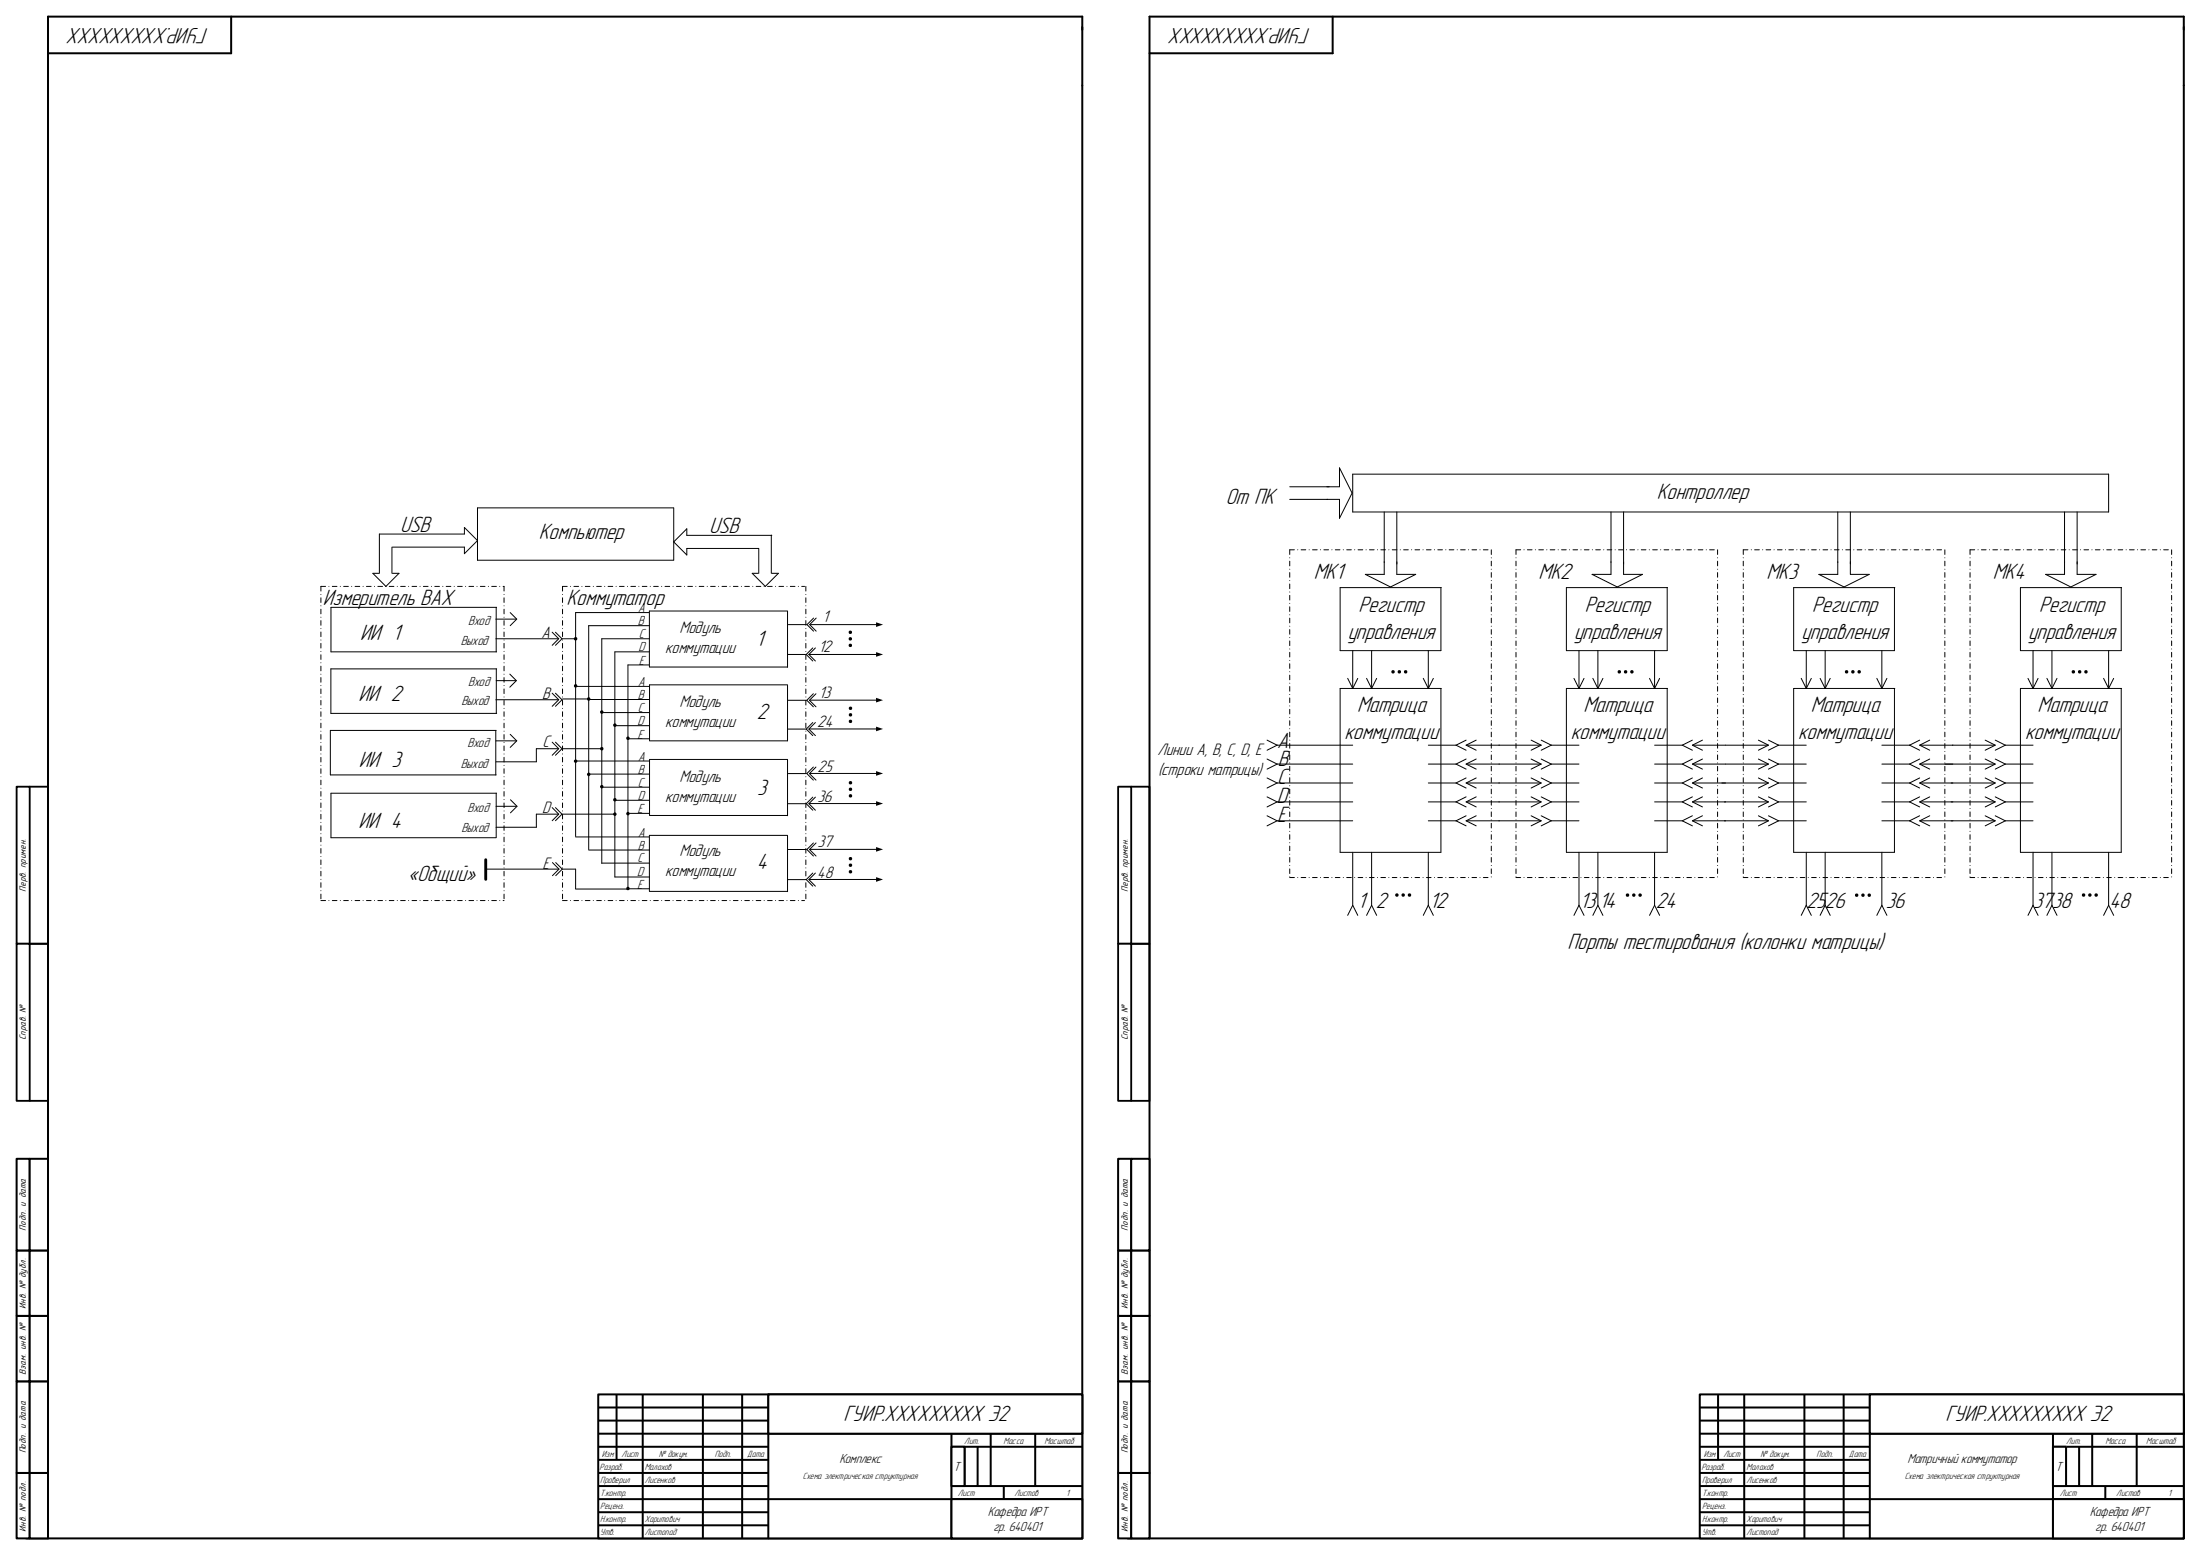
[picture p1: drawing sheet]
<svg xmlns="http://www.w3.org/2000/svg" width="841mm" height="594mm" viewBox="0 0 841 594" stroke-linecap="round" stroke-linejoin="round" font-family="sans-serif">
<path d="M10 587.6h403.6v-581.2h-395.2v581.3" fill="none" stroke="#000" stroke-width=".76"/>
<path d="M228.6 532.6h185v55h-185z" fill-rule="evenodd" fill="#fff"/>
<path d="M228.6 532.6h185v55h-185zM293.6 532.6v55.1M293.6 547.6h120M363.7 547.6v40M293.8 572.7h119.8" fill="none" stroke="#000" stroke-width=".76"/>
<g fill="none" stroke="#000" stroke-width=".76" stroke-linecap="butt">
<path d="M228.6 537.7h65M235.6 532.6v25M245.6 532.6v55.1M268.7 532.6v55.1M283.7 532.6v55.1M228.6 552.7h65M228.6 557.6h65M228.6 542.6h65M228.6 547.6h65M363.7 552.7h49.9M368.6 552.7v15M373.7 552.7v15"/>
<path d="M378.7 547.6v20M395.7 547.6v20M228.6 567.7h65M228.6 562.6h65M228.6 572.7h65M228.6 577.6h65M363.7 567.7h49.9M383.6 567.7v5M228.6 582.6h65"/>
</g>
<path d="M363.7 552.7h5v15h-5z" fill-rule="evenodd" fill="#fff"/>
<path d="M363.7 552.7h5v15h-5z" fill="none" stroke="#000" stroke-width=".76"/>
<path d="M363.7 572.6h49.9v15h-49.9z" fill-rule="evenodd" fill="#fff"/>
<path d="M363.7 572.6h49.9v15h-49.9z" fill="none" stroke="#000" stroke-width=".76"/>
<path d="M293.6 532.6h120v15h-120z" fill-rule="evenodd" fill="#fff"/>
<path d="M293.6 532.6h120v15h-120z" fill="none" stroke="#000" stroke-width=".76"/>
<path d="M6.3 562.6h5v25h-5z" fill-rule="evenodd" fill="#fff"/>
<path d="M6.3 562.6h5v25h-5z" fill="none" stroke="#000" stroke-width=".76"/>
<path d="M11.3 562.6h7.1v25h-7.1z" fill-rule="evenodd" fill="#fff"/>
<path d="M11.3 562.6h7.1v25h-7.1z" fill="none" stroke="#000" stroke-width=".76"/>
<path d="M6.3 527.6h5v35h-5z" fill-rule="evenodd" fill="#fff"/>
<path d="M6.3 527.6h5v35h-5z" fill="none" stroke="#000" stroke-width=".76"/>
<path d="M11.3 527.6h7.1v35h-7.1z" fill-rule="evenodd" fill="#fff"/>
<path d="M11.3 527.6h7.1v35h-7.1z" fill="none" stroke="#000" stroke-width=".76"/>
<path d="M6.3 502.6h5v25h-5z" fill-rule="evenodd" fill="#fff"/>
<path d="M6.3 502.6h5v25h-5z" fill="none" stroke="#000" stroke-width=".76"/>
<path d="M11.3 502.6h7.1v25h-7.1z" fill-rule="evenodd" fill="#fff"/>
<path d="M11.3 502.6h7.1v25h-7.1z" fill="none" stroke="#000" stroke-width=".76"/>
<path d="M6.3 477.6h5v25h-5z" fill-rule="evenodd" fill="#fff"/>
<path d="M6.3 477.6h5v25h-5z" fill="none" stroke="#000" stroke-width=".76"/>
<path d="M11.3 477.6h7.1v25h-7.1z" fill-rule="evenodd" fill="#fff"/>
<path d="M11.3 477.6h7.1v25h-7.1z" fill="none" stroke="#000" stroke-width=".76"/>
<path d="M6.3 442.7h5v35h-5z" fill-rule="evenodd" fill="#fff"/>
<path d="M6.3 442.7h5v35h-5z" fill="none" stroke="#000" stroke-width=".76"/>
<path d="M11.3 442.7h7.1v35h-7.1z" fill-rule="evenodd" fill="#fff"/>
<path d="M11.3 442.7h7.1v35h-7.1z" fill="none" stroke="#000" stroke-width=".76"/>
<path d="M6.3 300.5h5v60h-5z" fill-rule="evenodd" fill="#fff"/>
<path d="M6.3 300.5h5v60h-5z" fill="none" stroke="#000" stroke-width=".71"/>
<path d="M6.3 360.5h5v60h-5z" fill-rule="evenodd" fill="#fff"/>
<path d="M11.3 300.5h7.1v60h-7.1h7.1v60h-7.1M6.3 360.5h5v60h-5z" fill="none" stroke="#000" stroke-width=".71"/>
<path d="M88.3 6.4v14h-69.9M431 587.6h403.7v-581.2h-395.4v581.3" fill="none" stroke="#000" stroke-width=".76"/>
<path d="M649.7 532.6h185v55h-185z" fill-rule="evenodd" fill="#fff"/>
<path d="M649.7 532.6h185v55h-185zM714.7 532.6v55.1M714.7 547.6h120M784.6 547.6v40M714.8 572.7h119.9" fill="none" stroke="#000" stroke-width=".76"/>
<g fill="none" stroke="#000" stroke-width=".76" stroke-linecap="butt">
<path d="M649.7 537.7h65M656.6 532.6v25M666.7 532.6v55.1M689.6 532.6v55.1M704.6 532.6v55.1M649.7 552.7h65M649.7 557.6h65M649.7 542.6h65M649.7 547.6h65M784.6 552.7h50.1M789.7 552.7v15M794.6 552.7v15"/>
<path d="M799.6 547.6v20M816.6 547.6v20M649.7 567.7h65M649.7 562.6h65M649.7 572.7h65M649.7 577.6h65M784.6 567.7h50.1M804.7 567.7v5M649.7 582.6h65"/>
</g>
<path d="M784.6 552.7h5v15h-5z" fill-rule="evenodd" fill="#fff"/>
<path d="M784.6 552.7h5v15h-5z" fill="none" stroke="#000" stroke-width=".76"/>
<path d="M784.6 572.6h50v15h-50z" fill-rule="evenodd" fill="#fff"/>
<path d="M784.6 572.6h50v15h-50z" fill="none" stroke="#000" stroke-width=".76"/>
<path d="M714.7 532.6h120v15h-120z" fill-rule="evenodd" fill="#fff"/>
<path d="M714.7 532.6h120v15h-120z" fill="none" stroke="#000" stroke-width=".76"/>
<path d="M427.4 562.6h5v25h-5z" fill-rule="evenodd" fill="#fff"/>
<path d="M427.4 562.6h5v25h-5z" fill="none" stroke="#000" stroke-width=".76"/>
<path d="M432.4 562.6h7v25h-7z" fill-rule="evenodd" fill="#fff"/>
<path d="M432.4 562.6h7v25h-7z" fill="none" stroke="#000" stroke-width=".76"/>
<path d="M427.4 527.6h5v35h-5z" fill-rule="evenodd" fill="#fff"/>
<path d="M427.4 527.6h5v35h-5z" fill="none" stroke="#000" stroke-width=".76"/>
<path d="M432.4 527.6h7v35h-7z" fill-rule="evenodd" fill="#fff"/>
<path d="M432.4 527.6h7v35h-7z" fill="none" stroke="#000" stroke-width=".76"/>
<path d="M427.4 502.6h5v25h-5z" fill-rule="evenodd" fill="#fff"/>
<path d="M427.4 502.6h5v25h-5z" fill="none" stroke="#000" stroke-width=".76"/>
<path d="M432.4 502.6h7v25h-7z" fill-rule="evenodd" fill="#fff"/>
<path d="M432.4 502.6h7v25h-7z" fill="none" stroke="#000" stroke-width=".76"/>
<path d="M427.4 477.6h5v25h-5z" fill-rule="evenodd" fill="#fff"/>
<path d="M427.4 477.6h5v25h-5z" fill="none" stroke="#000" stroke-width=".76"/>
<path d="M432.4 477.6h7v25h-7z" fill-rule="evenodd" fill="#fff"/>
<path d="M432.4 477.6h7v25h-7z" fill="none" stroke="#000" stroke-width=".76"/>
<path d="M427.4 442.7h5v35h-5z" fill-rule="evenodd" fill="#fff"/>
<path d="M427.4 442.7h5v35h-5z" fill="none" stroke="#000" stroke-width=".76"/>
<path d="M432.4 442.7h7v35h-7z" fill-rule="evenodd" fill="#fff"/>
<path d="M432.4 442.7h7v35h-7z" fill="none" stroke="#000" stroke-width=".76"/>
<path d="M427.4 300.5h5v60h-5z" fill-rule="evenodd" fill="#fff"/>
<path d="M427.4 300.5h5v60h-5z" fill="none" stroke="#000" stroke-width=".71"/>
<path d="M427.4 360.5h5v60h-5z" fill-rule="evenodd" fill="#fff"/>
<path d="M432.4 300.5h6.9v60h-6.9h6.9v60h-6.9M427.4 360.5h5v60h-5z" fill="none" stroke="#000" stroke-width=".71"/>
<path d="M509.4 6.4v14h-70.1" fill="none" stroke="#000" stroke-width=".76"/>
<g fill="none" stroke="#000" stroke-width=".38">
<path d="M257.4 194h-74.9v20h74.9M257.5 194v20M492.9 185.9h19.1v-7.2l4.8 9.6-4.8 9.7v-7.2h-19.1M517 181.1h288.9v14.5h-288.9zM529.1 195.6v23.8h-7.3l9.7 4.8 9.6-4.8h-7.2v-23.8M615.7 195.6v23.8h-7.2l9.6 4.8 9.7-4.8h-7.3v-23.8M702.4 195.6v23.8h-7.2l9.6 4.8 9.6-4.8h-7.2v-23.8M789.1 195.6v23.8h-7.3l9.7 4.8 9.6-4.8h-7.2v-23.8M144.8 219h-2.3l5 5 5-5h-2.5M149.8 209v10M150 209h27.5v2.5l5-5-5-5v2.5h-32.5v15M289.8 219h-2.3l5 5 5-5h-2.5"/>
<path d="M290 209.6v9.4M294.8 204.4v14.6M295 204.5h-32.5v-2.5l-5 5 5 5v-2.5h27.5M189.5 236.5h7.7M189.6 232v17M189.8 232h-63.3v17h63.3M195 234l2.5 2.5-2.5 2.5M248 234h-28v85.5M248.1 239h-23.1v85.5M301 233.5v21.4M301 233.4h-52.8v21.3M301.3 238.6h6.9"/>
<path d="M309.8 238.6h25.3M310.9 236.1l-2.4 2.5 2.4 2.5M312 236.1l-2.6 2.5 2.6 2.5M550.7 224.5v24h-38.5v-24h38.7M637.2 224.5v24h-38.5v-24h38.6M724.1 224.5v24h-38.6v-24h38.7M810.7 224.5v24h-38.5v-24h38.7M189.5 244h23.8M189.7 255.5v17M189.8 255.5h-63.3v17h63.3M194.8 257.5l2.6 2.5-2.6 2.5M211 241.5l2.6 2.5-2.6 2.5"/>
<path d="M212.3 241.5l2.5 2.5-2.5 2.5M219.9 243.9l-4.9 .1M248 254h-8v85.6M248.1 249h-13.1v86h13.1M248.1 244h-18.1v85.8M248.2 254.8h52.8M301 250h6.9M309.2 250h25.9M310.6 247.5l-2.4 2.5 2.4 2.5M311.7 247.5l-2.6 2.5 2.6 2.5M324.9 241.5h.1M324.9 244h.1"/>
<path d="M324.9 246.5h.1M515.1 259.1l1.9 3.9 1.9-3.9M517 248.5v14.3M522.3 259.1l1.9 3.9 2-3.9M524.2 248.5v14.3M532.4 256.6v.1M534.8 256.6v.1M537.2 256.6v.1M544 259.1l1.9 3.9 1.9-3.9M545.9 248.5v14.3M601.6 259.1l1.9 3.9 1.9-3.9M603.5 248.5v14.3"/>
<path d="M608.8 259.1l1.9 3.9 1.9-3.9M610.7 248.5v14.3M618.9 256.6l-.1 .1M621.3 256.6v.1M623.7 256.6v.1M630.5 259.1l1.9 3.9 1.9-3.9M632.4 248.5v14.3M688.4 259.1l2 3.9 1.9-3.9M690.4 248.5v14.3M695.7 259.1l1.9 3.9 1.9-3.9M697.6 248.5v14.3M705.8 256.6l-.1 .1"/>
<path d="M708.2 256.6l-.1 .1M710.6 256.6l-.1 .1M717.3 259.1l2 3.9 1.9-3.9M719.3 248.5v14.3M775.1 259.1l1.9 3.9 2-3.9M777 248.5v14.3M782.3 259.1l2 3.9 1.9-3.9M784.3 248.5v14.3M792.4 256.6v.1M794.9 256.6l-.1 .1M797.3 256.6l-.1 .1M804 259.1l1.9 3.9 2-3.9"/>
<path d="M805.9 248.5v14.3M189.5 279v17M189.5 267.3h23.8M189.6 279h-63.3v17h63.3M189.6 260h7.5M211 264.8l2.6 2.5-2.6 2.5M212.3 264.8l2.5 2.5-2.5 2.5M219.9 261.9l.1 .1M220.1 262.2h28M224.9 266.9l-9.9 .1M225.1 267.2h23.1M229.9 271.9l.1 .1"/>
<path d="M230.1 272.2h18.1M234.9 276.9l.1 .1M235.1 277.2h13.1M301 261.8v21.2h-52.7M301 261.6h-52.7v21.3M301 278.5h6.9M301.2 267.5h6.9M309.4 278.5h25.7M309.6 267.5h25.5M310.6 276l-2.4 2.5 2.4 2.5M310.9 265l-2.5 2.5 2.5 2.5M311.7 276l-2.6 2.5 2.6 2.5"/>
<path d="M311.9 265l-2.5 2.5 2.5 2.5M325 270.5l.1 .1M325 273l.1 .1M325 275.5l.1 .1M550.7 263v62.6h-38.5v-62.6h38.7M637.2 263v62.6h-38.5v-62.6h38.6M724.1 263v62.6h-38.6v-62.6h38.7M810.7 263v62.6h-38.5v-62.6h38.7M189.5 283h7.7M195 280.5l2.5 2.5-2.5 2.5M211 283.5l2.6 2.5-2.6 2.5M212.3 283.5l2.5 2.5-2.5 2.5"/>
<path d="M213.3 286h-8.3v5h-15.4M215 286l15.1 .1M220 290.7h.1M220.1 290.7h28M224.9 295.8h.1M225.1 295.7h23.1M239.9 281.9l.1 .1M240.1 282.2h8M301 290.2v21.4M301 290.1h-52.7v21.3M301.2 295.5h6.9M309.6 295.5h25.5"/>
<path d="M310.9 293l-2.5 2.5 2.5 2.5M311.9 293l-2.5 2.5 2.5 2.5M325 298.9l.1 .1M484.3 282.7l3.8 1.9M484.3 289.9l3.8 2M484.3 297.2l3.8 1.9M488.1 284.6l-3.8 2M488.1 299.1h28.9M488.1 284.6h28.9M488.1 291.9l-3.8 1.9M488.1 291.9h28.9M488.1 299.1l-3.8 1.9"/>
<path d="M545.9 299.1h10.6M545.9 284.6h10.6M545.9 291.9h10.6M556.5 299.1l3.9 1.9M556.5 291.9l3.9 1.9M556.5 284.6l3.9 2M560.4 297.2l-3.9 1.9M560.4 289.9l-3.9 2M560.4 282.7l-3.9 1.9M560.5 299.1h28.4M560.5 284.6h28.4M560.5 291.9h28.4"/>
<path d="M564.2 297.2l-3.8 1.9 3.8 1.9M564.2 289.9l-3.8 2 3.8 1.9M564.2 282.7l-3.8 1.9 3.8 2M585.2 282.7l3.9 1.9-3.9 2M585.2 297.2l3.9 1.9-3.9 1.9M585.2 289.9l3.9 2-3.9 1.9M589.1 282.7l3.8 1.9M589.1 289.9l3.8 2M589.1 297.2l3.8 1.9M592.9 284.6l-3.8 2M592.9 291.9l-3.8 1.9M592.9 299.1l-3.8 1.9"/>
<path d="M592.9 299.1h10.6M592.9 284.6h10.6M592.9 291.9h10.6M632.4 299.1h10.6M632.4 284.6h10.6M632.4 291.9h10.6M643 299.1l3.8 1.9M643 291.9l3.8 1.9M643 284.6l3.8 2M646.8 297.2l-3.8 1.9M646.8 289.9l-3.8 2M646.8 282.7l-3.8 1.9"/>
<path d="M647 299.1h28.7M647 284.6h28.7M647 291.9h28.7M650.7 297.2l-3.9 1.9 3.9 1.9M650.7 289.9l-3.9 2 3.9 1.9M650.7 282.7l-3.9 1.9 3.9 2M672.1 282.7l3.8 1.9-3.8 2M672.1 297.2l3.8 1.9-3.8 1.9M672.1 289.9l3.8 2-3.8 1.9M675.9 282.7l3.9 1.9M675.9 289.9l3.9 2M675.9 297.2l3.9 1.9"/>
<path d="M679.8 299.1h10.6M679.8 284.6h10.6M679.8 291.9h10.6M679.8 284.6l-3.9 2M679.8 291.9l-3.9 1.9M679.8 299.1l-3.9 1.9M719.3 299.1h10.5M719.3 284.6h10.5M719.3 291.9h10.5M729.8 299.1l3.9 1.9M729.8 291.9l3.9 1.9M729.8 284.6l3.9 2"/>
<path d="M733.7 297.2l-3.9 1.9M733.7 289.9l-3.9 2M733.7 282.7l-3.9 1.9M733.9 299.1h28.5M733.9 284.6h28.5M733.9 291.9h28.5M737.5 297.2l-3.8 1.9 3.8 1.9M737.5 289.9l-3.8 2 3.8 1.9M737.5 282.7l-3.8 1.9 3.8 2M758.7 297.2l3.9 1.9-3.9 1.9M758.7 289.9l3.9 2-3.9 1.9M758.7 282.7l3.9 1.9-3.9 2"/>
<path d="M762.6 282.7l3.8 1.9M762.6 289.9l3.8 2M762.6 297.2l3.8 1.9M766.4 299.1h10.6M766.4 284.6h10.6M766.4 291.9h10.6M766.4 284.6l-3.8 2M766.4 291.9l-3.8 1.9M766.4 299.1l-3.8 1.9M189.6 308h7.8M189.6 303v17M189.8 303h-63.3v17h63"/>
<path d="M195.1 305.5l2.5 2.5-2.5 2.5M211 308.5l2.6 2.5-2.6 2.5M212.3 308.5l2.5 2.5-2.5 2.5M213.3 311h-8.3v5h-15.4M215 311h20M220 319.7h28M230 300.5h.3M230.1 300.7h18.1M234.9 305.4l.1 .1M235.1 305.7h13.1M239.9 310.8h.1M240.1 310.7h8"/>
<path d="M248.3 311.5h52.7M301 319.2v21.4M301 319.1h-52.8v21.3M301 307h6.9M309.4 306.9h25.7M310.6 304.5l-2.4 2.5 2.4 2.5M311.7 304.5l-2.6 2.5 2.6 2.5M325 301.4l.1 .1M325 303.9l.1 .1M484.3 304.4l3.8 1.9M484.3 311.6l3.8 1.9M488.1 306.3l-3.8 1.9"/>
<path d="M488.1 306.3h28.9M488.1 313.5l-3.8 2M488.1 313.5h28.9M545.9 306.3h10.6M545.9 313.5h10.6M556.5 313.5l3.9 2M556.5 306.3l3.9 1.9M560.4 311.6l-3.9 1.9M560.4 304.4l-3.9 1.9M560.5 306.3h28.4M560.5 313.5h28.4M564.2 304.4l-3.8 1.9 3.8 1.9"/>
<path d="M564.2 311.6l-3.8 1.9 3.8 2M585.2 304.4l3.9 1.9-3.9 1.9M585.2 311.6l3.9 1.9-3.9 2M589.1 304.4l3.8 1.9M589.1 311.6l3.8 1.9M592.9 306.3l-3.8 1.9M592.9 313.5l-3.8 2M592.9 306.3h10.6M592.9 313.5h10.6M632.4 306.3h10.6M632.4 313.5h10.6M643 313.5l3.8 2"/>
<path d="M643 306.3l3.8 1.9M646.8 311.6l-3.8 1.9M646.8 304.4l-3.8 1.9M647 306.3h28.7M647 313.5h28.7M650.7 304.4l-3.9 1.9 3.9 1.9M650.7 311.6l-3.9 1.9 3.9 2M672.1 304.4l3.8 1.9-3.8 1.9M672.1 311.6l3.8 1.9-3.8 2M675.9 304.4l3.9 1.9M675.9 311.6l3.9 1.9M679.8 306.3h10.6"/>
<path d="M679.8 313.5h10.6M679.8 306.3l-3.9 1.9M679.8 313.5l-3.9 2M719.3 306.3h10.5M719.3 313.5h10.5M729.8 313.5l3.9 2M729.8 306.3l3.9 1.9M733.7 311.6l-3.9 1.9M733.7 304.4l-3.9 1.9M733.9 306.3h28.5M733.9 313.5h28.5M737.5 304.4l-3.8 1.9 3.8 1.9"/>
<path d="M737.5 311.6l-3.8 1.9 3.8 2M758.7 311.6l3.9 1.9-3.9 2M758.7 304.4l3.9 1.9-3.9 1.9M762.6 304.4l3.8 1.9M762.6 311.6l3.8 1.9M766.4 306.3h10.6M766.4 313.5h10.6M766.4 306.3l-3.8 1.9M766.4 313.5l-3.8 2M186 332h27.4M211.2 329.5l2.4 2.5-2.4 2.5M212.4 329.5l2.5 2.5-2.5 2.5"/>
<path d="M215 332h5v7.5M220 339.6h20.1M225 324.7h23.1M230 329.7h18.1M239.8 339.2l.2 .2M240 339.5h8.1M301 336h6.9M301.3 324.5h6.9M309.4 336h25.7M309.7 324.4h25.4M310.6 333.5l-2.4 2.5 2.4 2.5M310.9 322l-2.5 2.5 2.5 2.5"/>
<path d="M311.7 333.5l-2.6 2.5 2.6 2.5M311.9 322l-2.5 2.5 2.5 2.5M325 327.9l.1 .1M325 330.4l.1 .1M325 332.9l.1 .1M517 325.6v20.2M524.2 325.6v20.2M545.9 325.6v20.2M603.5 325.6v20.2M610.7 325.6v20.2M632.4 325.6v20.2M690.4 325.6v20.2"/>
<path d="M697.6 325.6v20.2M719.3 325.6v20.2M777 325.6v20.2M784.3 325.6v20.2M805.9 325.6v20.2M248.2 340.5h52.8M517 345.8l1.9 3.9M517 345.8l-1.9 3.9M524.2 345.8l2 3.9M524.2 345.8l-1.9 3.9M533.9 341.9l-.1 .1M536.3 341.9l-.1 .1"/>
<path d="M538.7 341.9v.1M545.9 345.8l1.9 3.9M545.9 345.8l-1.9 3.9M603.5 345.8l1.9 3.9M603.5 345.8l-1.9 3.9M610.7 345.8l1.9 3.9M610.7 345.8l-1.9 3.9M622 341.9v.1M624.4 341.9v.1M626.9 341.9l-.1 .1M632.4 345.8l1.9 3.9M632.4 345.8l-1.9 3.9"/>
<path d="M690.4 345.8l1.9 3.9M690.4 345.8l-2 3.9M697.6 345.8l1.9 3.9M697.6 345.8l-1.9 3.9M709.6 342h.1M712 342h.1M714.4 342h.1M719.3 345.8l1.9 3.9M719.3 345.8l-2 3.9M777 345.8l2 3.9M777 345.8l-1.9 3.9M784.3 345.8l1.9 3.9"/>
<path d="M784.3 345.8l-2 3.9M796.3 341.9v.1M798.8 341.9l-.1 .1M801.2 341.9l-.1 .1M805.9 345.8l2 3.9M805.9 345.8l-1.9 3.9"/>
</g>
<g fill="#000">
<path d="M334.8 237.7l2.7 .9-2.7 .9zM334.8 249.1l2.7 .9-2.7 .9zM334.8 266.6l2.7 .9-2.7 .8zM334.8 277.6l2.7 .9-2.7 .8zM334.8 294.6l2.7 .9-2.7 .8zM334.8 306.1l2.7 .8-2.7 .9zM334.8 323.6l2.7 .8-2.7 .9zM334.8 335.1l2.7 .9-2.7 .8z"/>
<circle cx="220" cy="244" r=".67"/>
<circle cx="325" cy="246.5" r=".67"/>
<circle cx="325" cy="241.5" r=".67"/>
<circle cx="325" cy="244" r=".67"/>
<circle cx="532.4" cy="256.6" r=".67"/>
<circle cx="534.8" cy="256.6" r=".67"/>
<circle cx="537.2" cy="256.6" r=".67"/>
<circle cx="618.9" cy="256.6" r=".67"/>
<circle cx="621.3" cy="256.6" r=".67"/>
<circle cx="623.7" cy="256.6" r=".67"/>
<circle cx="705.8" cy="256.6" r=".67"/>
<circle cx="708.2" cy="256.6" r=".67"/>
<circle cx="710.6" cy="256.6" r=".67"/>
<circle cx="792.4" cy="256.6" r=".67"/>
<circle cx="794.8" cy="256.6" r=".67"/>
<circle cx="797.3" cy="256.6" r=".67"/>
<circle cx="220" cy="262" r=".67"/>
<circle cx="225" cy="267" r=".67"/>
<circle cx="230" cy="272" r=".67"/>
<circle cx="235" cy="277" r=".67"/>
<circle cx="325.1" cy="270.6" r=".67"/>
<circle cx="325.1" cy="273.1" r=".67"/>
<circle cx="325.1" cy="275.6" r=".67"/>
<circle cx="220" cy="290.7" r=".67"/>
<circle cx="225" cy="295.8" r=".67"/>
<circle cx="230" cy="286" r=".67"/>
<circle cx="240" cy="282" r=".67"/>
<circle cx="325.1" cy="299" r=".67"/>
<circle cx="230" cy="300.5" r=".67"/>
<circle cx="235" cy="311" r=".67"/>
<circle cx="235" cy="305.5" r=".67"/>
<circle cx="240" cy="310.8" r=".67"/>
<circle cx="325.1" cy="301.5" r=".67"/>
<circle cx="325.1" cy="304" r=".67"/>
<circle cx="240" cy="339.4" r=".67"/>
<circle cx="325.1" cy="330.5" r=".67"/>
<circle cx="325.1" cy="333" r=".67"/>
<circle cx="325.1" cy="328" r=".67"/>
<circle cx="533.9" cy="341.9" r=".67"/>
<circle cx="536.3" cy="341.9" r=".67"/>
<circle cx="538.7" cy="341.9" r=".67"/>
<circle cx="622" cy="341.9" r=".67"/>
<circle cx="624.4" cy="341.9" r=".67"/>
<circle cx="626.9" cy="341.9" r=".67"/>
<circle cx="709.6" cy="341.9" r=".67"/>
<circle cx="712" cy="341.9" r=".67"/>
<circle cx="714.4" cy="341.9" r=".67"/>
<circle cx="796.3" cy="341.9" r=".67"/>
<circle cx="798.8" cy="341.9" r=".67"/>
<circle cx="801.2" cy="341.9" r=".67"/>
</g>
<g fill="none" stroke="#000" stroke-width=".38" stroke-dasharray="1.8 1.3 0 1.3">
<path d="M492.9 210v125.2M492.9 210h77.1M570 210v125.2M579.4 210v125.2M579.4 210h77.1M656.5 210v125.2M666.3 210v125.2M666.3 210h77M743.3 210v125.2M753 210v125.2M753 210h77M830 210v125.2"/>
<path d="M122.7 224v120M122.7 224h69.9M192.6 224v120M215 224v120M215 224h92.5M308 224v120M492.9 335.2h77.1M579.4 335.2h77.1M666.3 335.2h77M753 335.2h77M122.7 344h69.9M215 344h92.5"/>
</g>
<path d="M185.6 328.4v7.5" fill="none" stroke="#000" stroke-width="1.1"/>
<g font-size="8.9">
<text x="79.7" y="10.7" transform="rotate(-180 79.7 10.7)">ГУИР.ХХХХХХХХХ</text>
<text x="500.9" y="10.7" transform="rotate(-180 500.9 10.7)">ГУИР.ХХХХХХХХХ</text>
<text x="633.2" y="190.5">Контроллер</text>
<text x="468.5" y="192.4">От ПК</text>
<text x="152.9" y="203.1">USB</text>
<text x="271" y="203.6">USB</text>
<text x="205.9" y="206.1">Компьютер</text>
<text x="502.2" y="221.3">MK1</text>
<text x="588.1" y="221.3">MK2</text>
<text x="675.2" y="221.3">MK3</text>
<text x="761.6" y="221.3">MK4</text>
<text x="123.3" y="231.1">Измеритель ВАХ</text>
<text x="216.5" y="231">Коммутатор</text>
<text x="519.2" y="233.9">Регистр</text>
<text x="605.7" y="233.9">Регистр</text>
<text x="692.6" y="233.9">Регистр</text>
<text x="779.3" y="233.9">Регистр</text>
<text x="137.6" y="244.6">ИИ 1</text>
<text x="515.1" y="244.1">управления</text>
<text x="601.6" y="244.1">управления</text>
<text x="688.5" y="244.1">управления</text>
<text x="775.2" y="244.1">управления</text>
<text x="288.9" y="246.7">1</text>
<text x="137" y="267.8">ИИ 2</text>
<text x="289.2" y="274.7">2</text>
<text x="518.7" y="272.1">Матрица</text>
<text x="605.2" y="272.1">Матрица</text>
<text x="692.1" y="272.1">Матрица</text>
<text x="778.8" y="272.1">Матрица</text>
<text x="488.1" y="285.7">A</text>
<text x="513.9" y="282.3">коммутации</text>
<text x="600.4" y="282.3">коммутации</text>
<text x="687.3" y="282.3">коммутации</text>
<text x="774" y="282.3">коммутации</text>
<text x="137.2" y="292.9">ИИ 3</text>
<text x="488.3" y="292.4">B</text>
<text x="488.2" y="299.6">C</text>
<text x="289.4" y="303.7">3</text>
<text x="488" y="306.9">D</text>
<text x="137" y="316.1">ИИ 4</text>
<text x="488.2" y="314">E</text>
<text x="289.2" y="332.1">4</text>
<text x="155.9" y="336.5">«Общий»</text>
<text x="518.8" y="346.8">1</text>
<text x="525.9" y="346.8">2</text>
<text x="546.3" y="346.8">12</text>
<text x="603.9" y="346.8">13</text>
<text x="611.2" y="346.8">14</text>
<text x="632.9" y="346.8">24</text>
<text x="690.4" y="346.8">2526</text>
<text x="720.8" y="346.8">36</text>
<text x="777.1" y="346.8">3738</text>
<text x="806.3" y="346.8">48</text>
<text x="599.1" y="362.6">Порты тестирования (колонки матрицы)</text>
<text x="322.4" y="542.9">ГУИР.ХХХХХХХХХ Э2</text>
<text x="743.6" y="542.9">ГУИР.ХХХХХХХХХ Э2</text>
</g>
<g font-size="6.7">
<text x="314.4" y="237.8">1</text>
<text x="207" y="243.9">A</text>
<text x="259.7" y="241.8">Модуль</text>
<text x="254.2" y="249.4">коммутации</text>
<text x="312.8" y="249.2">12</text>
<text x="207.2" y="267">B</text>
<text x="312.9" y="266.8">13</text>
<text x="259.7" y="270.2">Модуль</text>
<text x="254.2" y="277.8">коммутации</text>
<text x="312.3" y="277.8">24</text>
<text x="207.3" y="285.4">C</text>
<text x="442.5" y="288.4">Линии A, B, C, D, E</text>
<text x="259.7" y="298.8">Модуль</text>
<text x="312.5" y="294.8">25</text>
<text x="442.6" y="296.1">(строки матрицы)</text>
<text x="207.2" y="310.5">D</text>
<text x="254.2" y="306.4">коммутации</text>
<text x="312.5" y="306.4">36</text>
<text x="312.5" y="323.4">37</text>
<text x="259.7" y="327">Модуль</text>
<text x="207.3" y="331.9">Е</text>
<text x="254.2" y="334.6">коммутации</text>
<text x="312.3" y="335.2">48</text>
</g>
<g font-size="5.3">
<text x="243.9" y="233.9">A</text>
<text x="179" y="238.7">Вход</text>
<text x="243.7" y="238.9">B</text>
<text x="244.1" y="243.6">C</text>
<text x="176.1" y="246.4">Выход</text>
<text x="244" y="248.5">D</text>
<text x="244.1" y="253.9">Е</text>
<text x="179" y="262.2">Вход</text>
<text x="243.9" y="262.1">A</text>
<text x="176.4" y="269.4">Выход</text>
<text x="243.8" y="267.1">B</text>
<text x="243.8" y="271.9">C</text>
<text x="243.6" y="277">D</text>
<text x="178.7" y="285.2">Вход</text>
<text x="243.6" y="282.2">Е</text>
<text x="176.1" y="293.4">Выход</text>
<text x="243.9" y="290.7">A</text>
<text x="243.8" y="295.6">B</text>
<text x="243.8" y="300.6">C</text>
<text x="243.8" y="305.5">D</text>
<text x="178.7" y="310.2">Вход</text>
<text x="243.6" y="310.5">Е</text>
<text x="176.4" y="317.9">Выход</text>
<text x="243.9" y="319.6">A</text>
<text x="243.7" y="329.4">C</text>
<text x="243.7" y="324.6">B</text>
<text x="243.6" y="334.5">D</text>
<text x="243.6" y="339.7">Е</text>
<text x="320.8" y="558.9">Комплекс</text>
<text x="364.5" y="561.9">Т</text>
<text x="729" y="558.9">Матричный коммутатор</text>
<text x="785.6" y="561.9">Т</text>
<text x="377.6" y="578.9">Кафедра ИРТ</text>
<text x="798.7" y="578.9">Кафедра ИРТ</text>
<text x="379.7" y="584.9">гр. 640401</text>
<text x="800.8" y="584.9">гр. 640401</text>
</g>
<g font-size="3.6">
<text x="9.9" y="340.8" transform="rotate(-90 9.9 340.8)">Перв. примен.</text>
<text x="431" y="340.8" transform="rotate(-90 431 340.8)">Перв. примен.</text>
<text x="9.9" y="397.4" transform="rotate(-90 9.9 397.4)">Справ. №</text>
<text x="431" y="397.4" transform="rotate(-90 431 397.4)">Справ. №</text>
<text x="9.9" y="470.1" transform="rotate(-90 9.9 470.1)">Подп. и дата</text>
<text x="431" y="470.1" transform="rotate(-90 431 470.1)">Подп. и дата</text>
<text x="9.9" y="500" transform="rotate(-90 9.9 500)">Инв. № дубл.</text>
<text x="431" y="500" transform="rotate(-90 431 500)">Инв. № дубл.</text>
<text x="9.9" y="525.1" transform="rotate(-90 9.9 525.1)">Взам. инв. №</text>
<text x="431" y="525.1" transform="rotate(-90 431 525.1)">Взам. инв. №</text>
<text x="368.6" y="551.5">Лит.</text>
<text x="383.6" y="551.5">Масса</text>
<text x="399.2" y="551.5">Масштаб</text>
<text x="789.7" y="551.5">Лит.</text>
<text x="804.7" y="551.5">Масса</text>
<text x="820.3" y="551.5">Масштаб</text>
<text x="9.9" y="555.2" transform="rotate(-90 9.9 555.2)">Подп. и дата</text>
<text x="230" y="556.5">Изм</text>
<text x="237.5" y="556.5">Лист</text>
<text x="251.8" y="556.5">№ докум.</text>
<text x="273.2" y="556.5">Подп.</text>
<text x="285.6" y="556.5">Дата</text>
<text x="431" y="555.2" transform="rotate(-90 431 555.2)">Подп. и дата</text>
<text x="651.2" y="556.5">Изм</text>
<text x="658.7" y="556.5">Лист</text>
<text x="672.9" y="556.5">№ докум.</text>
<text x="694.3" y="556.5">Подп.</text>
<text x="706.7" y="556.5">Дата</text>
<text x="229.2" y="561.5">Разраб.</text>
<text x="246.4" y="561.5">Малахов</text>
<text x="650.3" y="561.5">Разраб.</text>
<text x="667.6" y="561.5">Малахов</text>
<text x="229.4" y="566.5">Проверил</text>
<text x="246.4" y="566.5">Лисенков</text>
<text x="306.9" y="564.9">Схема электрическая структурная</text>
<text x="650.6" y="566.5">Проверил</text>
<text x="667.6" y="566.5">Лисенков</text>
<text x="728" y="564.9">Схема электрическая структурная</text>
<text x="229.4" y="571.5">Т.контр.</text>
<text x="366.1" y="571.5">Лист</text>
<text x="387.7" y="571.5">Листов</text>
<text x="407.5" y="571.5">1</text>
<text x="650.6" y="571.5">Т.контр.</text>
<text x="787.2" y="571.5">Лист</text>
<text x="808.8" y="571.5">Листов</text>
<text x="828.6" y="571.5">1</text>
<text x="229.4" y="581.5">Н.контр.</text>
<text x="229.4" y="576.5">Реценз.</text>
<text x="246.4" y="581.5">Харитович</text>
<text x="650.6" y="581.5">Н.контр.</text>
<text x="650.6" y="576.5">Реценз.</text>
<text x="667.6" y="581.5">Харитович</text>
<text x="9.9" y="585.1" transform="rotate(-90 9.9 585.1)">Инв. № подл.</text>
<text x="229.4" y="586.5">Утв.</text>
<text x="246.4" y="586.5">Листопад</text>
<text x="431" y="585.1" transform="rotate(-90 431 585.1)">Инв. № подл.</text>
<text x="650.6" y="586.5">Утв.</text>
<text x="667.6" y="586.5">Листопад</text>
</g>
</svg>
